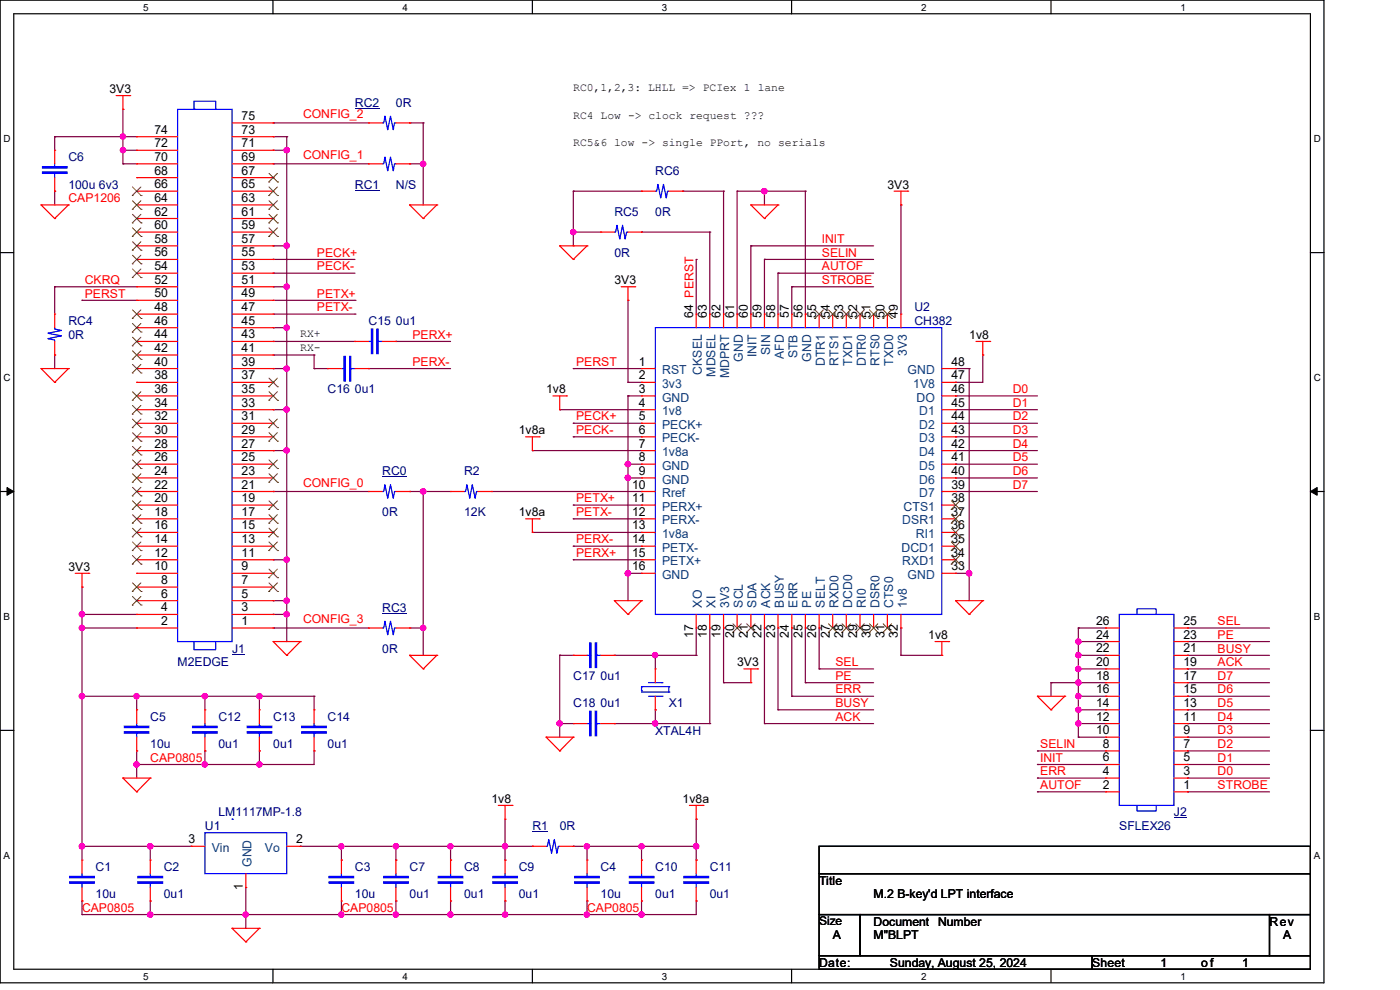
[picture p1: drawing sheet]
<svg xmlns="http://www.w3.org/2000/svg" width="297mm" height="210mm" viewBox="0 0 297 210" stroke-linecap="round" stroke-linejoin="round" font-family="sans-serif">
<path d="M0 0h280.9v208.5h-280.9zM2.9 2.9h275.1v202.7h-275.1z" fill="none" stroke="#000" stroke-width=".25"/>
<g fill="#fff">
<path d="M30.4 .3h1.1v2.4h-1.1z"/>
<path d="M30.4 205.9h1.1v2.3h-1.1z"/>
</g>
<path d="M57.9 0v2.9M57.9 205.6v2.9" fill="none" stroke="#000" stroke-width=".25"/>
<g fill="#fff">
<path d="M85.4 .3h1.1v2.4h-1.1z"/>
<path d="M85.4 205.9h1.1v2.3h-1.1z"/>
</g>
<path d="M112.9 0v2.9M112.9 205.6v2.9" fill="none" stroke="#000" stroke-width=".25"/>
<g fill="#fff">
<path d="M140.4 .3h1.2v2.4h-1.2z"/>
<path d="M140.4 205.9h1.2v2.3h-1.2z"/>
</g>
<path d="M167.9 0v2.9M167.9 205.6v2.9" fill="none" stroke="#000" stroke-width=".25"/>
<g fill="#fff">
<path d="M195.4 .3h1.2v2.4h-1.2z"/>
<path d="M195.4 205.9h1.2v2.3h-1.2z"/>
</g>
<path d="M223 0v2.9M223 205.6v2.9" fill="none" stroke="#000" stroke-width=".25"/>
<g fill="#fff">
<path d="M250.4 .3h1.2v2.4h-1.2z"/>
<path d="M250.4 205.9h1.2v2.3h-1.2z"/>
<path d="M.8 28.2h1.4v2.4h-1.4z"/>
<path d="M278.7 28.2h1.5v2.4h-1.5z"/>
<path d="M.8 78.9h1.4v2.3h-1.4z"/>
<path d="M278.7 78.9h1.5v2.3h-1.5z"/>
</g>
<path d="M0 53.6h2.9M278 53.6h2.9" fill="none" stroke="#000" stroke-width=".25"/>
<g fill="#fff">
<path d="M.8 129.6h1.3v2.3h-1.3z"/>
<path d="M278.7 129.6h1.4v2.3h-1.4z"/>
</g>
<path d="M0 104.3h2.9M278 104.3h2.9" fill="none" stroke="#000" stroke-width=".25"/>
<path d="M1.5 103.4l1.4 .9-1.4 .8zM278 104.3l1.4-.9v1.7z" fill="#000" stroke="#000" stroke-width=".21"/>
<g fill="#fff">
<path d="M.8 180.3h1.3v2.3h-1.3z"/>
<path d="M278.7 180.3h1.4v2.3h-1.4z"/>
</g>
<path d="M0 154.9h2.9M278 154.9h2.9M173.8 179.5h104.2v5.8h-104.2zM173.8 185.3h104.2v8.7h-104.2zM173.8 194h8.7v8.7h-8.7zM182.5 194h86.8v8.7h-86.8zM269.3 194h8.7v8.7h-8.7zM173.8 202.7h57.9v2.9h-57.9zM231.7 202.7h46.3v2.9h-46.3z" fill="none" stroke="#000" stroke-width=".25"/>
<g fill="none" stroke="#800040" stroke-width=".25">
<path d="M11.6 29h.1M11.6 29h17.4M11.6 29v2.9M26.1 29h.1M26.1 23.2h.1M26.1 34.8h.1M26.1 31.9h.1M26.1 34.8h2.9M26.1 23.2v11.6M26.1 31.9h2.9M58 26.1h.1M58 34.8h.1"/>
<path d="M58 29h.1M58 31.9h.1M58 26.1h20.2M58 34.8h20.2M58 29h2.8M58 31.9h2.8M60.8 29h.1M60.8 31.9h.1M60.8 29v107.1M86.9 26.1h.1M86.9 34.8h.1M86.9 26.1h2.9"/>
<path d="M86.9 34.8h2.9M89.8 26.1h.1M89.8 34.8h.1M89.8 26.1v17.4M11.6 40.6h.1M11.6 40.6v2.9M58 52.2h.1M58 55h.1M58 58h.1M58 52.2h2.8M58 55h17.3M58 58h17.3"/>
<path d="M60.8 52.2h.1M121.6 40.6h.1M121.6 49.2h.1M121.6 52.2h.1M121.6 40.6h14.5M121.6 49.2h5.8M121.6 40.6v11.6M136.1 49.2h.1M136.1 49.2h14.5M144.8 40.6h.1M144.8 40.6h8.7M147.7 55h.1"/>
<path d="M147.7 55v11.6M150.6 49.2h.1M150.6 49.2v17.4M153.5 40.6h.1M153.5 40.6v26M156.4 40.6h.1M156.4 40.6v26M156.4 40.6h14.5M159.3 52.2h.1M159.3 52.2h26M159.3 52.2v14.4M162.2 40.6h.1"/>
<path d="M162.2 55h.1M162.2 55h23.1M162.2 40.6v2.9M162.2 55v11.6M165.1 58h.1M165.1 58h20.2M165.1 58v8.6M170.9 40.6h.1M170.9 40.6v26M191.1 43.5h.1M191.1 43.5v23.1M11.6 60.8h.1"/>
<path d="M11.6 75.3h.1M11.6 60.8h17.4M11.6 60.8v5.8M11.6 75.3v2.9M17.4 63.7h.1M17.4 63.7h11.6M58 60.8h.1M58 69.5h.1M58 78.2h.1M58 72.4h.1M58 75.3h.1M58 63.7h17.3"/>
<path d="M58 60.8h2.8M58 69.5h2.8M58 78.2h2.8M58 66.6h17.3M58 72.4h17.3M58 75.3h8.6M60.8 60.8h.1M60.8 69.5h.1M60.8 78.2h.1M66.6 75.3h.1M66.6 78.2h.1M66.6 78.2h2.9"/>
<path d="M66.6 75.3v2.9M75.3 63.7h.1M75.3 66.6h.1M78.2 78.2h.1M78.2 78.2h17.4M84 72.4h.1M84 72.4h11.6M121.6 78.2h.1M121.6 78.2h14.5M133.2 63.7h.1M133.2 63.7v17.4M156.4 66.6h.1"/>
<path d="M168 60.8h.1M168 60.8h17.3M168 60.8v5.8M170.9 66.6h.1M202.7 78.2h.1M202.7 78.2h2.9M205.6 78.2h.1M205.6 78.2v49.2M208.5 75.3h.1M208.5 75.3v5.8h-5.8M58 86.9h.1M58 95.6h.1"/>
<path d="M58 86.9h2.8M58 95.6h2.8M60.8 86.9h.1M60.8 95.6h.1M112.9 95.6h.1M112.9 95.6h23.2M118.7 86.9h.1M118.7 86.9h17.4M121.6 89.8h.1M121.6 92.7h.1M121.6 89.8h14.5M121.6 92.7h14.5"/>
<path d="M133.2 81.1h.1M133.2 84h.1M133.2 98.5h.1M133.2 81.1h2.9M133.2 84v43.4M133.2 84h2.9M133.2 98.5h2.9M202.7 81.1h.1M202.7 84h.1M202.7 86.9h.1M202.7 89.8h.1M202.7 92.7h.1"/>
<path d="M202.7 95.6h.1M202.7 98.5h.1M202.7 86.9h17.4M202.7 95.6h17.4M202.7 84h17.4M202.7 98.5h17.4M202.7 89.8h17.4M202.7 92.7h17.4M58 104.3h.1M58 118.7h.1M58 104.3h20.2M58 118.7h2.8"/>
<path d="M60.8 118.7h.1M86.9 104.3h.1M86.9 104.3h8.7M89.8 104.3h.1M89.8 104.3v34.7M104.3 104.3h31.8M112.9 112.9h.1M112.9 112.9h23.2M121.6 107.1h.1M121.6 110.1h.1M121.6 118.7h.1M121.6 115.9h.1"/>
<path d="M121.6 118.7h14.5M121.6 107.1h14.5M121.6 110.1h14.5M121.6 115.9h14.5M133.2 101.4h.1M133.2 101.4h2.9M136.1 104.3h.1M202.7 101.4h.1M202.7 104.3h.1M202.7 104.3h17.4M202.7 101.4h17.4M17.4 130.3h.1"/>
<path d="M17.4 124.5h.1M17.4 133.2h.1M17.4 133.2h11.6M17.4 130.3h11.6M17.4 124.5v58M58 133.2h.1M58 127.4h.1M58 130.3h.1M58 133.2h20.2M58 130.3h2.8M58 127.4h2.8M60.8 127.4h.1"/>
<path d="M60.8 130.3h.1M86.9 133.2h.1M86.9 133.2h2.9M89.8 133.2h.1M118.7 139h.1M118.7 139h2.9M118.7 139v17.4M130.3 139h.1M130.3 139h17.4M133.2 121.6h.1M133.2 121.6h2.9M139 139h.1"/>
<path d="M139 139v2.9M147.7 139h.1M147.7 133.2v5.8M150.6 133.2v20.3M153.5 133.2h.1M153.5 133.2v11.6M162.2 133.2h.1M162.2 133.2v20.3M165.1 133.2h.1M165.1 133.2v17.4M168 133.2h.1M168 133.2v14.5"/>
<path d="M170.9 133.2h.1M170.9 133.2v11.6M173.8 133.2h.1M173.8 133.2v8.7M191.1 133.2h.1M191.1 139h.1M191.1 139h8.7M191.1 133.2v5.8M202.7 121.6h.1M202.7 121.6h2.9M205.6 121.6h.1M228.8 133.2h.1"/>
<path d="M228.8 136.1h.1M228.8 139h.1M228.8 133.2h5.8M228.8 136.1h5.8M228.8 139h5.8M228.8 133.2v23.2M251.9 133.2h.1M251.9 136.1h.1M251.9 139h.1M251.9 133.2h17.4M251.9 136.1h17.4M251.9 139h17.4"/>
<path d="M17.4 147.7h.1M17.4 147.7h49.2M29 159.3h.1M29 147.7h.1M29 147.7v2.9M29 159.3v5.8M43.5 147.7h.1M43.5 159.3h.1M43.5 147.7v2.9M43.5 159.3v2.9M55 159.3h.1M55 147.7h.1"/>
<path d="M55 147.7v2.9M55 159.3v2.9M66.6 159.3h.1M66.6 147.7h.1M66.6 159.3v2.9h-37.6M66.6 147.7v2.9M118.7 153.5h.1M118.7 153.5h2.9M130.3 153.5h.1M130.3 153.5h20.3M139 153.5h.1M139 150.6h.1"/>
<path d="M139 150.6v2.9M150.6 153.5h.1M153.5 144.8h.1M153.5 144.8h5.8M162.2 153.5h.1M162.2 153.5h23.1M165.1 150.6h.1M165.1 150.6h20.2M168 147.7h.1M168 147.7h17.3M170.9 144.8h.1M170.9 144.8h14.4"/>
<path d="M173.8 141.9h.1M173.8 141.9h11.5M220.1 159.3h.1M220.1 159.3h14.5M223 144.8h.1M223 144.8h11.6M223 144.8v2.9M228.8 141.9h.1M228.8 144.8h.1M228.8 147.7h.1M228.8 150.6h.1M228.8 153.5h.1"/>
<path d="M228.8 156.4h.1M228.8 141.9h5.8M228.8 147.7h5.8M228.8 150.6h5.8M228.8 153.5h5.8M228.8 156.4h5.8M251.9 141.9h.1M251.9 144.8h.1M251.9 147.7h.1M251.9 150.6h.1M251.9 153.5h.1M251.9 156.4h.1"/>
<path d="M251.9 159.3h.1M251.9 141.9h17.4M251.9 144.8h17.4M251.9 147.7h17.4M251.9 150.6h17.4M251.9 153.5h17.4M251.9 156.4h17.4M251.9 159.3h17.4M17.4 179.5h.1M17.4 179.5h23.2M29 162.2h.1M31.9 179.5h.1"/>
<path d="M31.9 179.5v3M40.6 179.5h.1M43.5 162.2h.1M55 162.2h.1M63.7 179.5h.1M63.7 179.5h49.2M72.4 179.5h.1M72.4 179.5v3M84 179.5h.1M84 179.5v3M95.6 179.5h.1M95.6 179.5v3"/>
<path d="M107.1 179.5h.1M107.1 173.8v8.7M112.9 179.5h.1M121.6 179.5h.1M121.6 179.5h26.1M124.5 179.5h.1M124.5 179.5v3M136.1 179.5h.1M136.1 179.5v3M147.7 173.8h.1M147.7 173.8v8.7M220.1 162.2h.1"/>
<path d="M220.1 165.1h.1M220.1 168h.1M220.1 162.2h14.5M220.1 165.1h14.5M220.1 168h14.5M251.9 162.2h.1M251.9 165.1h.1M251.9 168h.1M251.9 162.2h17.4M251.9 165.1h17.4M251.9 168h17.4M17.4 194h.1"/>
<path d="M17.4 191.1h.1M17.4 191.1v2.9M31.9 194h.1M31.9 191.1h.1M31.9 191.1v2.9M52.2 194h.1M52.2 188.3v8.6M72.4 194h.1M72.4 182.5h.1M72.4 191.1v2.9M84 194h.1M84 191.1h.1"/>
<path d="M84 182.5h.1M84 191.1v2.9M95.6 191.1h.1M95.6 194h.1M95.6 182.5h.1M95.6 191.1v2.9M107.1 194h.1M107.1 182.5h.1M107.1 191.1h.1M107.1 191.1v2.9M124.5 191.1h.1M124.5 191.1v2.9"/>
<path d="M136.1 191.1h.1M136.1 194h.1M136.1 182.5h.1M136.1 191.1v2.9M147.7 182.5h.1M147.7 191.1h.1M147.7 191.1v2.9h-130.3"/>
</g>
<g fill="#f0f" stroke="#f0f" stroke-width=".25">
<circle cx="228.8" cy="153.5" r=".55"/>
<circle cx="228.8" cy="136.1" r=".55"/>
<circle cx="228.8" cy="141.9" r=".55"/>
<circle cx="228.8" cy="139" r=".55"/>
<circle cx="228.8" cy="144.8" r=".55"/>
<circle cx="228.8" cy="150.6" r=".55"/>
<circle cx="228.8" cy="147.7" r=".55"/>
<circle cx="89.8" cy="34.8" r=".56"/>
<circle cx="26.1" cy="29" r=".55"/>
<circle cx="26.1" cy="31.9" r=".55"/>
<circle cx="17.4" cy="133.2" r=".56"/>
<circle cx="17.4" cy="130.3" r=".56"/>
<circle cx="60.8" cy="31.9" r=".56"/>
<circle cx="60.8" cy="127.4" r=".56"/>
<circle cx="60.8" cy="130.3" r=".56"/>
<circle cx="60.8" cy="60.8" r=".56"/>
<circle cx="60.8" cy="52.1" r=".56"/>
<circle cx="60.8" cy="69.5" r=".56"/>
<circle cx="60.8" cy="86.9" r=".56"/>
<circle cx="60.8" cy="78.2" r=".56"/>
<circle cx="60.8" cy="118.7" r=".56"/>
<circle cx="60.8" cy="95.5" r=".56"/>
<circle cx="84" cy="179.5" r=".55"/>
<circle cx="72.4" cy="179.5" r=".55"/>
<circle cx="124.5" cy="179.5" r=".55"/>
<circle cx="31.9" cy="179.5" r=".56"/>
<circle cx="52.1" cy="194" r=".55"/>
<circle cx="31.9" cy="194" r=".56"/>
<circle cx="72.4" cy="194" r=".55"/>
<circle cx="84" cy="194" r=".55"/>
<circle cx="17.4" cy="179.5" r=".56"/>
<circle cx="17.4" cy="147.7" r=".56"/>
<circle cx="107.1" cy="179.5" r=".55"/>
<circle cx="95.5" cy="194" r=".55"/>
<circle cx="124.5" cy="194" r=".55"/>
<circle cx="107.1" cy="194" r=".55"/>
<circle cx="95.5" cy="179.5" r=".55"/>
<circle cx="147.7" cy="179.5" r=".56"/>
<circle cx="136.1" cy="179.5" r=".55"/>
<circle cx="136.1" cy="194" r=".55"/>
<circle cx="43.4" cy="162.2" r=".55"/>
<circle cx="29" cy="162.2" r=".55"/>
<circle cx="55" cy="162.2" r=".55"/>
<circle cx="55" cy="147.7" r=".55"/>
<circle cx="43.4" cy="147.7" r=".55"/>
<circle cx="29" cy="147.7" r=".55"/>
<circle cx="133.2" cy="98.5" r=".56"/>
<circle cx="133.2" cy="121.6" r=".56"/>
<circle cx="133.2" cy="101.3" r=".56"/>
<circle cx="89.8" cy="133.2" r=".56"/>
<circle cx="89.8" cy="104.2" r=".56"/>
<circle cx="205.6" cy="121.6" r=".56"/>
<circle cx="121.6" cy="49.2" r=".55"/>
<circle cx="139" cy="139" r=".55"/>
<circle cx="139" cy="153.5" r=".55"/>
<circle cx="118.7" cy="153.5" r=".56"/>
<circle cx="162.2" cy="40.6" r=".56"/>
</g>
<g fill="none" stroke="#f00" stroke-width=".25">
<path d="M11.6 31.9h.1M11.6 31.9v2.9M11.6 37.7v2.9M24.6 20.3h2.9M26.1 23.2h.1M26.1 20.3v2.9M27.5 20.3h.1M29 37.7h.1M29 34.8h.1M29 31.9h.1M29 29h.1M29 34.8h8.7"/>
<path d="M29 37.7h8.7M29 31.9h8.7M29 29h8.7M49.2 34.8h8.8M49.2 26.1h8.8M49.2 37.7h8.8M49.2 31.9h8.8M49.2 29h8.8M58 37.7h.1M58 34.8h.1M58 31.9h.1M58 29h.1"/>
<path d="M58 26.1h.1M78.2 34.8h.1M78.2 26.1h.1M78.2 34.8h2.9M78.2 26.1h2.9M84 34.8h2.9M84 26.1h2.9M86.9 34.8h.1M86.9 26.1h.1M8.7 43.5h.1M8.7 43.5h5.8M8.7 43.5l2.9 2.9"/>
<path d="M11.6 46.4h.1M11.6 40.6h.1M14.5 43.5h.1M14.5 43.5l-2.9 2.9M29 58h.1M29 55h.1M29 52.2h.1M29 49.2h.1M29 46.4h.1M29 43.5h.1M29 40.6h.1M29 43.5h8.7"/>
<path d="M29 40.6h8.7M29 52.2h8.7M29 58h8.7M29 55h8.7M29 49.2h8.7M29 46.4h8.7M49.2 43.5h8.8M49.2 40.6h8.8M49.2 52.2h8.8M49.2 58h8.8M49.2 55h8.8M49.2 49.2h8.8"/>
<path d="M49.2 46.4h8.8M58 58h.1M58 55h.1M58 52.2h.1M58 49.2h.1M58 46.4h.1M58 43.5h.1M58 40.6h.1M86.9 43.5h.1M86.9 43.5h5.8M86.9 43.5l2.9 2.9M89.8 46.4h.1"/>
<path d="M92.7 43.5h.1M92.7 43.5l-2.9 2.9M118.7 52.2h.1M118.7 52.2h5.8M118.7 52.2l2.9 2.8M121.6 55h.1M124.5 52.2h.1M124.5 52.2l-2.9 2.8M127.4 49.2h.1M127.4 49.2h2.9M133.2 49.2h2.9M136.1 40.6h.1"/>
<path d="M136.1 49.2h.1M136.1 40.6h2.9M141.9 40.6h2.9M144.8 40.6h.1M159.3 43.5h.1M159.3 43.5h5.8M159.3 43.5l2.9 2.9M162.2 46.4h.1M165.1 43.5h.1M165.1 43.5l-2.9 2.9M189.7 40.6h2.9M191.1 43.5h.1"/>
<path d="M191.1 40.6v2.9M192.6 40.6h.1M8.7 78.2h.1M8.7 78.2h5.8M8.7 78.2l2.9 2.9M11.6 75.3h.1M11.6 66.6h.1M11.6 66.6v2.9M11.6 72.4v2.9M14.5 78.2h.1M14.5 78.2l-2.9 2.9M29 78.2h.1"/>
<path d="M29 75.3h.1M29 72.4h.1M29 69.5h.1M29 66.6h.1M29 63.7h.1M29 60.8h.1M29 78.2h8.7M29 60.8h8.7M29 72.4h8.7M29 75.3h8.7M29 69.5h8.7M29 66.6h8.7"/>
<path d="M29 63.7h8.7M49.2 78.2h8.8M49.2 60.8h8.8M49.2 72.4h8.8M49.2 75.3h8.8M49.2 69.5h8.8M49.2 66.6h8.8M49.2 63.7h8.8M58 78.2h.1M58 75.3h.1M58 72.4h.1M58 69.5h.1"/>
<path d="M58 66.6h.1M58 63.7h.1M58 60.8h.1M69.5 78.2h.1M69.5 78.2h2.9M75.3 72.4h.1M75.3 78.2h2.9M75.3 72.4h2.9M78.2 78.2h.1M81.1 72.4h2.9M84 72.4h.1M131.8 60.8h2.9"/>
<path d="M133.2 63.7h.1M133.2 60.8v2.9M134.7 60.8h.1M136.1 78.2h.1M136.1 78.2h2.9M147.7 66.6h.1M147.7 66.6v2.9M150.6 66.6h.1M150.6 66.6v2.9M153.5 66.6h.1M153.5 66.6v2.9M156.4 66.6h.1"/>
<path d="M156.4 66.6v2.9M159.3 66.6h.1M159.3 66.6v2.9M162.2 66.6h.1M162.2 66.6v2.9M165.1 66.6h.1M165.1 66.6v2.9M168 66.6h.1M168 66.6v2.9M170.9 66.6h.1M170.9 66.6v2.9M173.8 66.6h.1"/>
<path d="M173.8 66.6v2.9M176.7 66.6h.1M176.7 66.6v2.9M179.5 66.6h.1M179.5 66.6v2.9M182.5 66.6h.1M182.5 66.6v2.9M185.3 66.6h.1M185.3 66.6v2.9M188.3 66.6h.1M188.3 66.6v2.9M191.1 66.6h.1"/>
<path d="M191.1 66.6v2.9M199.8 78.2h2.9M202.7 78.2h.1M207.1 72.4h2.9M208.5 75.3h.1M208.5 72.4v2.9M210 72.4h.1M11.6 81.1h.1M29 98.5h.1M29 95.6h.1M29 92.7h.1M29 89.8h.1"/>
<path d="M29 86.9h.1M29 84h.1M29 81.1h.1M29 84h8.7M29 92.7h8.7M29 98.5h8.7M29 95.6h8.7M29 89.8h8.7M29 86.9h8.7M29 81.1h8.7M49.2 84h8.8M49.2 92.7h8.8"/>
<path d="M49.2 98.5h8.8M49.2 95.6h8.8M49.2 89.8h8.8M49.2 86.9h8.8M49.2 81.1h8.8M58 98.5h.1M58 95.6h.1M58 92.7h.1M58 89.8h.1M58 86.9h.1M58 84h.1M58 81.1h.1"/>
<path d="M111.5 92.7h2.9M112.9 95.6h.1M112.9 92.7v2.9M114.4 92.7h.1M117.3 84h2.9M118.7 86.9h.1M118.7 84v2.9M120.2 84h.1M136.1 81.1h.1M136.1 84h.1M136.1 86.9h.1M136.1 89.8h.1"/>
<path d="M136.1 92.7h.1M136.1 95.6h.1M136.1 98.5h.1M136.1 84h2.9M136.1 92.7h2.9M136.1 98.5h2.9M136.1 95.6h2.9M136.1 89.8h2.9M136.1 86.9h2.9M136.1 81.1h2.9M199.8 84h2.9M199.8 92.7h2.9"/>
<path d="M199.8 98.5h2.9M199.8 95.6h2.9M199.8 89.8h2.9M199.8 86.9h2.9M199.8 81.1h2.9M202.7 98.5h.1M202.7 95.6h.1M202.7 92.7h.1M202.7 89.8h.1M202.7 86.9h.1M202.7 84h.1M202.7 81.1h.1"/>
<path d="M29 118.7h.1M29 115.9h.1M29 112.9h.1M29 110.1h.1M29 107.1h.1M29 104.3h.1M29 101.4h.1M29 110.1h8.7M29 118.7h8.7M29 115.9h8.7M29 112.9h8.7M29 107.1h8.7"/>
<path d="M29 104.3h8.7M29 101.4h8.7M49.2 110.1h8.8M49.2 118.7h8.8M49.2 115.9h8.8M49.2 112.9h8.8M49.2 107.1h8.8M49.2 104.3h8.8M49.2 101.4h8.8M58 118.7h.1M58 115.9h.1M58 112.9h.1"/>
<path d="M58 110.1h.1M58 107.1h.1M58 104.3h.1M58 101.4h.1M78.2 104.3h.1M78.2 104.3h2.9M84 104.3h2.9M86.9 104.3h.1M95.6 104.3h.1M95.6 104.3h2.9M101.4 104.3h2.9M104.3 104.3h.1"/>
<path d="M111.5 110.1h2.9M112.9 112.9h.1M112.9 110.1v2.8M114.4 110.1h.1M136.1 101.4h.1M136.1 104.3h.1M136.1 107.1h.1M136.1 110.1h.1M136.1 112.9h.1M136.1 115.9h.1M136.1 118.7h.1M136.1 110.1h2.9"/>
<path d="M136.1 118.7h2.9M136.1 115.9h2.9M136.1 112.9h2.9M136.1 107.1h2.9M136.1 104.3h2.9M136.1 101.4h2.9M199.8 110.1h2.9M199.8 118.7h2.9M199.8 115.9h2.9M199.8 112.9h2.9M199.8 107.1h2.9M199.8 104.3h2.9"/>
<path d="M199.8 101.4h2.9M202.7 118.7h.1M202.7 115.9h.1M202.7 112.9h.1M202.7 110.1h.1M202.7 107.1h.1M202.7 104.3h.1M202.7 101.4h.1M16 121.6h2.8M17.4 124.5h.1M17.4 121.6v2.9M18.8 121.6h.1"/>
<path d="M29 133.2h.1M29 130.3h.1M29 127.4h.1M29 124.5h.1M29 121.6h.1M29 121.6h8.7M29 127.4h8.7M29 133.2h8.7M29 130.3h8.7M29 124.5h8.7M49.2 121.6h8.8M49.2 127.4h8.8"/>
<path d="M49.2 133.2h8.8M49.2 130.3h8.8M49.2 124.5h8.8M58 136.1h.1M58 133.2h.1M58 130.3h.1M58 127.4h.1M58 124.5h.1M58 121.6h.1M58 136.1h5.7M58 136.1l2.8 2.9M60.8 139h.1"/>
<path d="M63.7 136.1h.1M63.7 136.1l-2.9 2.9M78.2 133.2h.1M78.2 133.2h2.9M84 133.2h2.9M86.9 139h.1M86.9 133.2h.1M86.9 139h5.8M86.9 139l2.9 2.9M92.7 139h.1M92.7 139l-2.9 2.9M121.6 139h.1"/>
<path d="M121.6 139h2.9M127.4 139h2.9M130.3 127.4h.1M130.3 139h.1M130.3 127.4h5.8M130.3 127.4l2.9 2.9M133.2 130.3h.1M136.1 127.4h.1M136.1 121.6h.1M136.1 121.6h2.9M136.1 127.4l-2.9 2.9M147.7 133.2h.1"/>
<path d="M147.7 130.3v2.9M150.6 133.2h.1M150.6 130.3v2.9M153.5 133.2h.1M153.5 130.3v2.9M156.4 133.2h.1M156.4 130.3v2.9M159.3 133.2h.1M159.3 130.3v2.9M162.2 133.2h.1M162.2 130.3v2.9M165.1 133.2h.1"/>
<path d="M165.1 130.3v2.9M168 133.2h.1M168 130.3v2.9M170.9 133.2h.1M170.9 130.3v2.9M173.8 133.2h.1M173.8 130.3v2.9M176.7 133.2h.1M176.7 130.3v2.9M179.5 133.2h.1M179.5 130.3v2.9M182.5 133.2h.1"/>
<path d="M182.5 130.3v2.9M185.3 133.2h.1M185.3 130.3v2.9M188.3 133.2h.1M188.3 130.3v2.9M191.1 133.2h.1M191.1 130.3v2.9M198.4 136.1h2.9M199.8 139h.1M199.8 121.6h2.9M199.8 136.1v2.9M201.3 136.1h.1"/>
<path d="M202.7 127.4h.1M202.7 121.6h.1M202.7 127.4h5.8M202.7 127.4l2.9 2.9M205.6 130.3h.1M208.5 127.4h.1M208.5 127.4l-2.9 2.9M234.6 139h.1M234.6 136.1h.1M234.6 133.2h.1M234.6 139h2.8M234.6 136.1h2.8"/>
<path d="M234.6 133.2h2.8M249 139h2.9M249 136.1h2.9M249 133.2h2.9M251.9 139h.1M251.9 136.1h.1M251.9 133.2h.1M29 150.6h.1M29 159.3h.1M29 150.6v2.9M29 156.4v2.9M43.5 150.6h.1"/>
<path d="M43.5 159.3h.1M43.5 150.6v2.9M43.5 156.4v2.9M55 150.6h.1M55 159.3h.1M55 150.6v2.9M55 156.4v2.9M66.6 150.6h.1M66.6 159.3h.1M66.6 150.6v2.9M66.6 156.4v2.9M89.8 141.9h.1"/>
<path d="M115.9 156.4h.1M115.9 156.4h5.7M115.9 156.4l2.8 2.9M118.7 159.3h.1M121.6 156.4h.1M121.6 153.5h.1M121.6 156.4l-2.9 2.9M121.6 153.5h2.9M127.4 153.5h2.9M130.3 153.5h.1M139 150.6h.1M139 141.9h.1"/>
<path d="M139 141.9v2.9M139 147.7v2.9M157.8 141.9h2.9M159.3 144.8h.1M159.3 141.9v2.9M160.7 141.9h.1M220.1 147.7h.1M220.1 147.7h5.8M220.1 147.7l2.9 2.9M223 150.6h.1M225.9 147.7h.1M225.9 147.7l-2.9 2.9"/>
<path d="M234.6 159.3h.1M234.6 156.4h.1M234.6 153.5h.1M234.6 150.6h.1M234.6 147.7h.1M234.6 144.8h.1M234.6 141.9h.1M234.6 147.7h2.8M234.6 141.9h2.8M234.6 156.4h2.8M234.6 159.3h2.8M234.6 153.5h2.8"/>
<path d="M234.6 150.6h2.8M234.6 144.8h2.8M249 147.7h2.9M249 141.9h2.9M249 156.4h2.9M249 159.3h2.9M249 153.5h2.9M249 150.6h2.9M249 144.8h2.9M251.9 159.3h.1M251.9 156.4h.1M251.9 153.5h.1"/>
<path d="M251.9 150.6h.1M251.9 147.7h.1M251.9 144.8h.1M251.9 141.9h.1M26.1 165.1h.1M26.1 165.1h5.8M26.1 165.1l2.9 2.9M29 168h.1M31.9 165.1h.1M31.9 165.1l-2.9 2.9M40.6 179.5h.1M40.6 179.5h2.9"/>
<path d="M60.8 179.5h2.9M63.7 179.5h.1M105.7 170.9h2.9M107.1 173.8h.1M107.1 170.9v2.9M108.6 170.9h.1M112.9 179.5h.1M112.9 179.5h3M118.7 179.5h2.9M121.6 179.5h.1M146.3 170.9h2.8M147.7 173.8h.1"/>
<path d="M147.7 170.9v2.9M149.1 170.9h.1M234.6 168h.1M234.6 165.1h.1M234.6 162.2h.1M234.6 165.1h2.8M234.6 168h2.8M234.6 162.2h2.8M249 165.1h2.9M249 168h2.9M249 162.2h2.9M251.9 168h.1"/>
<path d="M251.9 165.1h.1M251.9 162.2h.1M17.4 182.5h.1M17.4 191.1h.1M17.4 182.5v2.8M17.4 188.3v2.8M31.9 182.5h.1M31.9 191.1h.1M31.9 182.5v2.8M31.9 188.3v2.8M49.2 196.9h.1M49.2 196.9h5.8"/>
<path d="M49.2 196.9l3 2.9M52.2 199.8h.1M52.2 188.3h.1M52.2 185.3v3M55 196.9h.1M55 196.9l-2.8 2.9M72.4 182.5h.1M72.4 191.1h.1M72.4 182.5v2.8M72.4 188.3v2.8M84 182.5h.1M84 191.1h.1"/>
<path d="M84 182.5v2.8M84 188.3v2.8M95.6 182.5h.1M95.6 191.1h.1M95.6 182.5v2.8M95.6 188.3v2.8M107.1 182.5h.1M107.1 191.1h.1M107.1 182.5v2.8M107.1 188.3v2.8M124.5 182.5h.1M124.5 191.1h.1"/>
<path d="M124.5 182.5v2.8M124.5 188.3v2.8M136.1 182.5h.1M136.1 191.1h.1M136.1 182.5v2.8M136.1 188.3v2.8M147.7 182.5h.1M147.7 191.1h.1M147.7 182.5v2.8M147.7 188.3v2.8"/>
</g>
<g fill="none" stroke="#00f" stroke-width=".25">
<path d="M11.6 35.3h.1M11.6 36.8h.1M11.6 34.8v.5M11.6 36.8v.9M37.7 23.2h11.5v112.9h-11.5zM41.4 23.2h-.3v-1.7h4.7v1.7M81.1 34.8h.3l.3-1.5 .6 2.9 .5-2.9 .6 2.9 .3-1.4h.3M81.1 26.1h.3l.3-1.5 .6 2.9 .5-2.9 .6 2.9 .3-1.4h.3M130.3 49.2h.3l.3-1.4 .6 2.9 .6-2.9 .5 2.9 .3-1.5h.3M139 40.6h.3l.3-1.5 .6 2.9 .6-2.9 .6 2.9 .2-1.4h.3M11.6 69.5v.3l1.4 .3-2.8 .6 2.8 .5-2.8 .6 1.4 .3v.3M72.4 78.2h.6"/>
<path d="M73 78.2h.1M74.4 78.2h.1M74.4 78.2h.9M78.2 72.4h.6M78.8 72.4h.1M80.2 72.4h.1M80.2 72.4h.9M139 69.5h60.8v60.8h-60.8zM81.1 104.3h.3l.3-1.5 .6 2.9 .5-2.9 .6 2.9 .3-1.4h.3M98.5 104.3h.3l.3-1.5 .6 2.9 .5-2.9 .6 2.9 .3-1.4h.3M41.1 136.1v1.7h4.7v-1.7h-.3M81.1 133.2h.3l.3-1.4 .6 2.9 .5-2.9 .6 2.9 .3-1.5h.3"/>
<path d="M124.5 139h.6M125.1 139h.1M126.6 139h.1M126.6 139h.8M237.4 130.3h11.6v40.6h-11.6zM241.2 130.3v-1.1h4.1v1.1M29 154.1h.1M29 155.5h.1M29 153.5v.6M29 155.5v.9M43.5 154.1h.1M43.5 155.5h.1"/>
<path d="M43.5 153.5v.6M43.5 155.5v.9M55 154.1h.1M55 155.5h.1M55 153.5v.6M55 155.5v.9M66.6 154.1h.1M66.6 155.5h.1M66.6 153.5v.6M66.6 155.5v.9M124.5 153.5h.6M125.1 153.5h.1"/>
<path d="M126.6 153.5h.1M126.6 153.5h.8M136.1 145.7h.1M136.1 146.6h.1M136.1 146.8h5.8M136.1 145.7h5.8M136.1 145.7v.9M137.6 147.7h2.9M137.6 144.8h2.9M140.5 147.7h.1M140.5 144.8h.1M141.9 146.8h.1"/>
<path d="M141.9 145.7h.1M141.9 145.7v1.1M43.5 176.7h17.3v8.6h-17.3zM49.2 173.8h.1M115.9 179.5h.2l.3-1.4 .6 2.9 .6-2.9 .6 2.9 .2-1.5h.3M241.2 170.9v1.1h4.1v-1.1M17.4 185.9h.1M17.4 187.4h.1M17.4 185.3v.6M17.4 187.4v.9M31.9 185.9h.1M31.9 187.4h.1"/>
<path d="M31.9 185.3v.6M31.9 187.4v.9M72.4 185.9h.1M72.4 187.4h.1M72.4 185.3v.6M72.4 187.4v.9M84 185.9h.1M84 187.4h.1M84 185.3v.6M84 187.4v.9M95.6 185.9h.1M95.6 187.4h.1"/>
<path d="M95.6 185.3v.6M95.6 187.4v.9M107.1 185.9h.1M107.1 187.4h.1M107.1 185.3v.6M107.1 187.4v.9M124.5 185.9h.1M124.5 187.4h.1M124.5 185.3v.6M124.5 187.4v.9M136.1 185.9h.1M136.1 187.4h.1"/>
<path d="M136.1 185.3v.6M136.1 187.4v.9M147.7 185.9h.1M147.7 187.4h.1M147.7 185.3v.6M147.7 187.4v.9"/>
</g>
<g fill="#00f" stroke="#00f" stroke-width=".25">
<path d="M121.9 185.9h5.2v.3h-5.2z" fill-rule="evenodd"/>
<path d="M121.9 187.1h5.2v.3h-5.2z" fill-rule="evenodd"/>
<path d="M145.1 185.9h5.2v.3h-5.2z" fill-rule="evenodd"/>
<path d="M145.1 187.1h5.2v.3h-5.2z" fill-rule="evenodd"/>
<path d="M26.4 154.1h5.2v.2h-5.2z" fill-rule="evenodd"/>
<path d="M26.4 155.2h5.2v.3h-5.2z" fill-rule="evenodd"/>
<path d="M104.6 185.9h5.2v.3h-5.2z" fill-rule="evenodd"/>
<path d="M104.6 187.1h5.2v.3h-5.2z" fill-rule="evenodd"/>
<path d="M81.4 185.9h5.2v.3h-5.2z" fill-rule="evenodd"/>
<path d="M81.4 187.1h5.2v.3h-5.2z" fill-rule="evenodd"/>
<path d="M40.9 154.1h5.2v.2h-5.2z" fill-rule="evenodd"/>
<path d="M40.9 155.2h5.2v.3h-5.2z" fill-rule="evenodd"/>
<path d="M78.8 69.8h.3v5.2h-.3z" fill-rule="evenodd"/>
<path d="M79.9 69.8h.3v5.2h-.3z" fill-rule="evenodd"/>
<path d="M125.1 136.4h.3v5.2h-.3z" fill-rule="evenodd"/>
<path d="M126.3 136.4h.3v5.2h-.3z" fill-rule="evenodd"/>
<path d="M69.8 185.9h5.2v.3h-5.2z" fill-rule="evenodd"/>
<path d="M69.8 187.1h5.2v.3h-5.2z" fill-rule="evenodd"/>
<path d="M73 75.6h.3v5.2h-.3z" fill-rule="evenodd"/>
<path d="M74.2 75.6h.2v5.2h-.2z" fill-rule="evenodd"/>
<path d="M52.5 154.1h5.2v.2h-5.2z" fill-rule="evenodd"/>
<path d="M52.5 155.2h5.2v.3h-5.2z" fill-rule="evenodd"/>
<path d="M93 185.9h5.2v.3h-5.2z" fill-rule="evenodd"/>
<path d="M93 187.1h5.2v.3h-5.2z" fill-rule="evenodd"/>
<path d="M14.8 185.9h5.2v.3h-5.2z" fill-rule="evenodd"/>
<path d="M14.8 187.1h5.2v.3h-5.2z" fill-rule="evenodd"/>
<path d="M64 154.1h5.2v.2h-5.2z" fill-rule="evenodd"/>
<path d="M64 155.2h5.2v.3h-5.2z" fill-rule="evenodd"/>
<path d="M29.3 185.9h5.2v.3h-5.2z" fill-rule="evenodd"/>
<path d="M29.3 187.1h5.2v.3h-5.2z" fill-rule="evenodd"/>
<path d="M125.1 150.9h.3v5.2h-.3z" fill-rule="evenodd"/>
<path d="M126.3 150.9h.3v5.2h-.3z" fill-rule="evenodd"/>
<path d="M9 35.3h5.2v.3h-5.2z" fill-rule="evenodd"/>
<path d="M9 36.5h5.2v.3h-5.2z" fill-rule="evenodd"/>
<path d="M133.5 185.9h5.2v.3h-5.2z" fill-rule="evenodd"/>
<path d="M133.5 187.1h5.2v.3h-5.2z" fill-rule="evenodd"/>
</g>
<path d="M75.3 22.9h5.2M75.3 40.3h5.2M81.1 101.1h5.2M49.2 138.8h2.8M81.1 130.1h5.2M112.9 176.4h3.3M249 173.5h2.8" fill="none" stroke="#000080" stroke-width=".21"/>
<g fill="none" stroke="#804000" stroke-width=".21">
<path d="M28.1 39.7l1.8 1.8M29.9 39.7l-1.8 1.8M57 38.6h.1M57.1 39.7l1.8 1.8M57.1 36.8l1.8 1.8M58.8 39.7l-1.8 1.8M58.8 36.8l-1.8 1.8M58.9 38.6h.1M28.1 58.9h.1M28.1 56h.1M28.1 53.1h.1M28.1 50.2h.1"/>
<path d="M28.1 47.3h.1M28.1 44.4h.1M28.1 41.5h.1M28.1 57.1l1.8 1.8M28.1 54.1l1.8 1.9M28.1 51.3l1.8 1.8M28.1 48.3l1.8 1.9M28.1 45.5l1.8 1.8M28.1 42.6l1.8 1.8M29.9 57.1l-1.8 1.8M29.9 54.1l-1.8 1.9M29.9 51.3l-1.8 1.8"/>
<path d="M29.9 48.3l-1.8 1.9M29.9 45.5l-1.8 1.8M29.9 42.6l-1.8 1.8M29.9 58.9h.1M29.9 56h.1M29.9 53.1h.1M29.9 50.2h.1M29.9 47.3h.1M29.9 44.4h.1M29.9 41.5h.1M57 50.2h.1M57 47.3h.1"/>
<path d="M57 44.4h.1M57 41.5h.1M57.1 48.3l1.8 1.9M57.1 45.5l1.8 1.8M57.1 42.6l1.8 1.8M58.8 48.3l-1.8 1.9M58.8 45.5l-1.8 1.8M58.8 42.6l-1.8 1.8M58.9 50.2h.1M58.9 47.3h.1M58.9 44.4h.1M58.9 41.5h.1"/>
<path d="M28.1 79.1h.1M28.1 76.2h.1M28.1 73.4h.1M28.1 70.4h.1M28.1 67.6h.1M28.1 77.3l1.8 1.8M28.1 74.4l1.8 1.8M28.1 71.5l1.8 1.9M28.1 68.6l1.8 1.8M28.1 65.7l1.8 1.9M29.9 77.3l-1.8 1.8M29.9 74.4l-1.8 1.8"/>
<path d="M29.9 71.5l-1.8 1.9M29.9 68.6l-1.8 1.8M29.9 65.7l-1.8 1.9M29.9 79.1h.1M29.9 76.2h.1M29.9 73.4h.1M29.9 70.4h.1M29.9 67.6h.1M172.8 67.6h.1M172.9 65.7l1.8 1.9M174.7 65.7l-1.9 1.9M174.7 67.6h.1"/>
<path d="M175.7 67.6h.1M175.8 65.7l1.8 1.9M177.5 65.7l-1.8 1.9M177.6 67.6h.1M178.6 67.6h.1M178.6 65.7l1.9 1.9M180.4 65.7l-1.8 1.9M180.5 67.6h.1M181.5 67.6h.1M181.6 65.7l1.8 1.9M183.3 65.7l-1.8 1.9M183.4 67.6h.1"/>
<path d="M184.4 67.6h.1M184.4 65.7l1.9 1.9M186.2 65.7l-1.8 1.9M186.3 67.6h.1M187.3 67.6h.1M187.4 65.7l1.8 1.9M189.1 65.7l-1.8 1.9M189.2 67.6h.1M28.1 99.4h.1M28.1 96.5h.1M28.1 93.6h.1M28.1 90.7h.1"/>
<path d="M28.1 87.8h.1M28.1 84.9h.1M28.1 97.6l1.8 1.8M28.1 94.7l1.8 1.8M28.1 91.8l1.8 1.8M28.1 88.9l1.8 1.8M28.1 86l1.8 1.8M28.1 83.1l1.8 1.8M29.9 97.6l-1.8 1.8M29.9 94.7l-1.8 1.8M29.9 91.8l-1.8 1.8M29.9 88.9l-1.8 1.8"/>
<path d="M29.9 86l-1.8 1.8M29.9 83.1l-1.8 1.8M29.9 99.4h.1M29.9 96.5h.1M29.9 93.6h.1M29.9 90.7h.1M29.9 87.8h.1M29.9 84.9h.1M57 99.4h.1M57 93.6h.1M57 90.7h.1M57 84.9h.1"/>
<path d="M57 82h.1M57.1 97.6l1.8 1.8M57.1 91.8l1.8 1.8M57.1 88.9l1.8 1.8M57.1 83.1l1.8 1.8M57.1 80.2l1.8 1.8M58.8 97.6l-1.8 1.8M58.8 91.8l-1.8 1.8M58.8 88.9l-1.8 1.8M58.8 83.1l-1.8 1.8M58.8 80.2l-1.8 1.8M58.9 99.4h.1"/>
<path d="M58.9 93.6h.1M58.9 90.7h.1M58.9 84.9h.1M58.9 82h.1M28.1 119.7h.1M28.1 116.8h.1M28.1 113.9h.1M28.1 111h.1M28.1 108.1h.1M28.1 105.2h.1M28.1 102.3h.1M28.1 117.9l1.8 1.8"/>
<path d="M28.1 115l1.8 1.8M28.1 112.1l1.8 1.8M28.1 109.2l1.8 1.8M28.1 106.3l1.8 1.8M28.1 103.4l1.8 1.8M28.1 100.5l1.8 1.8M29.9 117.9l-1.8 1.8M29.9 112.1l-1.8 1.8M29.9 109.2l-1.8 1.8M29.9 115l-1.8 1.8M29.9 106.3l-1.8 1.8M29.9 103.4l-1.8 1.8"/>
<path d="M29.9 100.5l-1.8 1.8M29.9 119.7h.1M29.9 116.8h.1M29.9 113.9h.1M29.9 111h.1M29.9 108.1h.1M29.9 105.2h.1M29.9 102.3h.1M57 116.8h.1M57 113.9h.1M57 111h.1M57 108.1h.1"/>
<path d="M57 102.3h.1M57.1 115l1.8 1.8M57.1 112.1l1.8 1.8M57.1 109.2l1.8 1.8M57.1 106.3l1.8 1.8M57.1 100.5l1.8 1.8M58.8 115l-1.8 1.8M58.8 112.1l-1.8 1.8M58.8 109.2l-1.8 1.8M58.8 106.3l-1.8 1.8M58.8 100.5l-1.8 1.8M58.9 116.8h.1"/>
<path d="M58.9 113.9h.1M58.9 111h.1M58.9 108.1h.1M58.9 102.3h.1M201.8 119.7h.1M201.8 116.8h.1M201.8 113.9h.1M201.8 111h.1M201.8 108.1h.1M201.8 117.9l1.9 1.8M201.8 115l1.9 1.8M201.8 112.1l1.9 1.8"/>
<path d="M201.8 109.2l1.9 1.8M201.8 106.3l1.9 1.8M203.6 112.1l-1.8 1.8M203.6 117.9l-1.8 1.8M203.6 115l-1.8 1.8M203.6 109.2l-1.8 1.8M203.6 106.3l-1.8 1.8M203.7 119.7h.1M203.7 116.8h.1M203.7 113.9h.1M203.7 111h.1M203.7 108.1h.1"/>
<path d="M28.1 128.4h.1M28.1 125.5h.1M28.1 126.5l1.8 1.9M28.1 123.7l1.8 1.8M29.9 126.5l-1.8 1.9M29.9 123.7l-1.8 1.8M29.9 128.4h.1M29.9 125.5h.1M57 125.5h.1M57 122.6h.1M57.1 123.7l1.8 1.8M57.1 120.7l1.8 1.9"/>
<path d="M58.8 123.7l-1.8 1.8M58.8 120.7l-1.8 1.9M58.9 125.5h.1M58.9 122.6h.1M155.4 134.2h.1M155.5 132.3l1.8 1.9M157.3 132.3l-1.9 1.9M157.3 134.2h.1M158.4 134.2h.1M158.4 132.3l1.8 1.9M160.2 132.3l-1.8 1.9M160.2 134.2h.1"/>
<path d="M175.7 134.2h.1M175.8 132.3l1.8 1.9M177.5 132.3l-1.8 1.9M177.6 134.2h.1M178.6 134.2h.1M178.6 132.3l1.9 1.9M180.4 132.3l-1.8 1.9M180.5 134.2h.1M181.5 134.2h.1M181.6 132.3l1.8 1.9M183.3 132.3l-1.8 1.9M183.4 134.2h.1"/>
<path d="M184.4 134.2h.1M184.4 132.3l1.9 1.9M186.2 132.3l-1.8 1.9M186.3 134.2h.1M187.3 134.2h.1M187.4 132.3l1.8 1.9M189.1 132.3l-1.8 1.9M189.2 134.2h.1"/>
</g>
<g font-size="2.6">
<text x="23.2" y="19.7">3V3</text>
<text x="32.8" y="28.4">74</text>
<text x="51.3" y="28.4">73</text>
<text x="51.3" y="25.4">75</text>
<text x="32.8" y="34.1">70</text>
<text x="32.8" y="31.2">72</text>
<text x="51.3" y="34.1">69</text>
<text x="51.3" y="31.2">71</text>
<text x="32.8" y="39.9">66</text>
<text x="32.8" y="37">68</text>
<text x="51.3" y="39.9">65</text>
<text x="51.3" y="37">67</text>
<text x="188.3" y="40">3V3</text>
<text x="32.8" y="45.7">62</text>
<text x="32.8" y="42.8">64</text>
<text x="51.3" y="45.7">61</text>
<text x="51.3" y="42.8">63</text>
<text x="32.8" y="51.5">58</text>
<text x="32.8" y="48.6">60</text>
<text x="51.3" y="51.5">57</text>
<text x="51.3" y="48.6">59</text>
<text x="32.8" y="57.3">54</text>
<text x="32.8" y="54.4">56</text>
<text x="51.3" y="57.3">53</text>
<text x="51.3" y="54.4">55</text>
<text x="32.8" y="66">48</text>
<text x="32.8" y="63.1">50</text>
<text x="32.8" y="60.2">52</text>
<text x="51.3" y="66">47</text>
<text x="51.3" y="63.1">49</text>
<text x="51.3" y="60.2">51</text>
<text x="130.3" y="60.3">3V3</text>
<text x="32.8" y="71.8">44</text>
<text x="32.8" y="68.9">46</text>
<text x="51.3" y="71.8">43</text>
<text x="51.3" y="68.9">45</text>
<text x="147.1" y="67.5" transform="rotate(-90 147.1 67.5)">64 PERST</text>
<text x="149.9" y="67.5" transform="rotate(-90 149.9 67.5)">63</text>
<text x="152.9" y="67.5" transform="rotate(-90 152.9 67.5)">62</text>
<text x="155.7" y="67.5" transform="rotate(-90 155.7 67.5)">61</text>
<text x="158.7" y="67.5" transform="rotate(-90 158.7 67.5)">60</text>
<text x="161.5" y="67.5" transform="rotate(-90 161.5 67.5)">59</text>
<text x="164.4" y="67.5" transform="rotate(-90 164.4 67.5)">58</text>
<text x="167.3" y="67.5" transform="rotate(-90 167.3 67.5)">57</text>
<text x="170.2" y="67.5" transform="rotate(-90 170.2 67.5)">56</text>
<text x="173.1" y="67.5" transform="rotate(-90 173.1 67.5)">55</text>
<text x="176" y="67.5" transform="rotate(-90 176 67.5)">54</text>
<text x="178.9" y="67.5" transform="rotate(-90 178.9 67.5)">53</text>
<text x="181.8" y="67.5" transform="rotate(-90 181.8 67.5)">52</text>
<text x="184.7" y="67.5" transform="rotate(-90 184.7 67.5)">51</text>
<text x="187.6" y="67.5" transform="rotate(-90 187.6 67.5)">50</text>
<text x="190.5" y="67.5" transform="rotate(-90 190.5 67.5)">49</text>
<text x="205.6" y="71.8">1v8</text>
<text x="32.8" y="77.6">40</text>
<text x="32.8" y="74.7">42</text>
<text x="51.3" y="77.6">39</text>
<text x="51.3" y="74.7">41</text>
<text x="135.6" y="77.6">1</text>
<text x="201.8" y="77.6">48</text>
<text x="32.8" y="83.4">36</text>
<text x="32.8" y="80.5">38</text>
<text x="51.3" y="83.4">35</text>
<text x="51.3" y="80.5">37</text>
<text x="115.9" y="83.4">1v8</text>
<text x="135.6" y="80.5">2</text>
<text x="135.6" y="83.4">3</text>
<text x="201.8" y="83.4">46</text>
<text x="201.8" y="80.5">47</text>
<text x="32.8" y="89.2">32</text>
<text x="32.8" y="86.3">34</text>
<text x="51.3" y="89.2">31</text>
<text x="51.3" y="86.3">33</text>
<text x="135.6" y="86.3">4</text>
<text x="135.6" y="89.2">5</text>
<text x="201.8" y="89.2">44</text>
<text x="201.8" y="86.3">45</text>
<text x="32.8" y="95">28</text>
<text x="32.8" y="92">30</text>
<text x="51.3" y="95">27</text>
<text x="51.3" y="92">29</text>
<text x="110.1" y="92.1">1v8a</text>
<text x="135.6" y="92">6</text>
<text x="135.6" y="95">7</text>
<text x="201.8" y="95">42</text>
<text x="201.8" y="92">43</text>
<text x="32.8" y="100.8">24</text>
<text x="32.8" y="97.8">26</text>
<text x="51.3" y="100.8">23</text>
<text x="51.3" y="97.8">25</text>
<text x="135.6" y="97.8">8</text>
<text x="135.6" y="100.8">9</text>
<text x="201.8" y="100.8">40</text>
<text x="201.8" y="97.8">41</text>
<text x="32.8" y="106.5">20</text>
<text x="32.8" y="103.6">22</text>
<text x="51.3" y="106.5">19</text>
<text x="51.3" y="103.6">21</text>
<text x="134.1" y="103.6">10</text>
<text x="134.1" y="106.5">11</text>
<text x="201.8" y="106.5">38</text>
<text x="201.8" y="103.6">39</text>
<text x="32.8" y="112.3">16</text>
<text x="32.8" y="109.4">18</text>
<text x="51.3" y="112.3">15</text>
<text x="51.3" y="109.4">17</text>
<text x="110.1" y="109.5">1v8a</text>
<text x="134.1" y="109.4">12</text>
<text x="134.1" y="112.3">13</text>
<text x="201.8" y="112.3">36</text>
<text x="201.8" y="109.4">37</text>
<text x="32.8" y="118.1">12</text>
<text x="32.8" y="115.2">14</text>
<text x="51.3" y="118.1">11</text>
<text x="51.3" y="115.2">13</text>
<text x="134.1" y="115.2">14</text>
<text x="134.1" y="118.1">15</text>
<text x="201.8" y="118.1">34</text>
<text x="201.8" y="115.2">35</text>
<text x="14.5" y="121.1">3V3</text>
<text x="32.8" y="121">10</text>
<text x="34.2" y="123.9">8</text>
<text x="51.3" y="123.9">7</text>
<text x="51.3" y="121">9</text>
<text x="134.1" y="121">16</text>
<text x="201.8" y="121">33</text>
<text x="34.2" y="129.7">4</text>
<text x="34.2" y="126.8">6</text>
<text x="51.3" y="129.7">3</text>
<text x="51.3" y="126.8">5</text>
<text x="34.2" y="132.6">2</text>
<text x="51.3" y="132.6">1</text>
<text x="147.1" y="135.3" transform="rotate(-90 147.1 135.3)">17</text>
<text x="149.9" y="135.3" transform="rotate(-90 149.9 135.3)">18</text>
<text x="152.9" y="135.3" transform="rotate(-90 152.9 135.3)">19</text>
<text x="155.7" y="135.3" transform="rotate(-90 155.7 135.3)">20</text>
<text x="158.7" y="135.3" transform="rotate(-90 158.7 135.3)">21</text>
<text x="161.5" y="135.3" transform="rotate(-90 161.5 135.3)">22</text>
<text x="164.4" y="135.3" transform="rotate(-90 164.4 135.3)">23</text>
<text x="167.3" y="135.3" transform="rotate(-90 167.3 135.3)">24</text>
<text x="170.2" y="135.3" transform="rotate(-90 170.2 135.3)">25</text>
<text x="173.1" y="135.3" transform="rotate(-90 173.1 135.3)">26</text>
<text x="176" y="135.3" transform="rotate(-90 176 135.3)">27</text>
<text x="178.9" y="135.3" transform="rotate(-90 178.9 135.3)">28</text>
<text x="181.8" y="135.3" transform="rotate(-90 181.8 135.3)">29</text>
<text x="184.7" y="135.3" transform="rotate(-90 184.7 135.3)">30</text>
<text x="187.6" y="135.3" transform="rotate(-90 187.6 135.3)">31</text>
<text x="190.5" y="135.3" transform="rotate(-90 190.5 135.3)">32</text>
<text x="196.9" y="135.6">1v8</text>
<text x="232.5" y="135.5">24</text>
<text x="232.5" y="132.6">26</text>
<text x="251.1" y="135.5">23</text>
<text x="251.1" y="132.6">25</text>
<text x="156.4" y="141.4">3V3</text>
<text x="232.5" y="141.3">20</text>
<text x="232.5" y="138.4">22</text>
<text x="251.1" y="141.3">19</text>
<text x="251.1" y="138.4">21</text>
<text x="232.5" y="149.9">14</text>
<text x="232.5" y="147.1">16</text>
<text x="232.5" y="144.2">18</text>
<text x="251.1" y="149.9">13</text>
<text x="251.1" y="147.1">15</text>
<text x="251.1" y="144.2">17</text>
<text x="232.5" y="155.7">10</text>
<text x="232.5" y="152.9">12</text>
<text x="251.1" y="155.7">9</text>
<text x="251.1" y="152.9">11</text>
<text x="234" y="161.5">6</text>
<text x="234" y="158.7">8</text>
<text x="251.1" y="161.5">5</text>
<text x="251.1" y="158.7">7</text>
<text x="234" y="167.3">2</text>
<text x="234" y="164.4">4</text>
<text x="251.1" y="167.3">1</text>
<text x="251.1" y="164.4">3</text>
<text x="104.3" y="170.3">1v8</text>
<text x="144.8" y="170.3">1v8a</text>
<text x="40" y="178.9">3</text>
<text x="62.9" y="178.9">2</text>
<text x="51.5" y="188.8" transform="rotate(-90 51.5 188.8)">1</text>
<text x="173.8" y="187.7">Title</text>
<text x="185.3" y="190.6">M.2 B-key'd LPT interface</text>
<text x="185.3" y="196.3">Document</text>
<text x="199" y="196.3">Number</text>
<text x="269.3" y="196.3">Rev</text>
<text x="176.7" y="199.3">A</text>
<text x="185.3" y="199.3">M&quot;BLPT</text>
<text x="272.2" y="199.3">A</text>
<text x="173.8" y="205.1">Date:</text>
<text x="188.8" y="205.1">Sunday, August 25, 2024</text>
<text x="231.7" y="205.1">Sheet</text>
<text x="246.2" y="205.1">1</text>
<text x="254.8" y="205.1">of</text>
<text x="263.5" y="205.1">1</text>
</g>
<g font-size="2.6" fill="#000080">
<text x="75.3" y="22.6">RC2</text>
<text x="84" y="22.6">0R</text>
<text x="14.5" y="34.2">C6</text>
<text x="14.5" y="40">100u 6v3</text>
<text x="75.3" y="40">RC1</text>
<text x="84" y="40">N/S</text>
<text x="139" y="37.1">RC6</text>
<text x="130.3" y="45.8">RC5</text>
<text x="139" y="45.8">0R</text>
<text x="130.3" y="54.5">0R</text>
<text x="14.5" y="69">RC4</text>
<text x="14.5" y="71.8">0R</text>
<text x="78.2" y="69">C15 0u1</text>
<text x="194" y="66">U2</text>
<text x="194" y="69">CH382</text>
<text x="69.5" y="83.4">C16 0u1</text>
<text x="81.1" y="100.8">RC0</text>
<text x="98.5" y="100.8">R2</text>
<text x="81.1" y="109.5">0R</text>
<text x="98.5" y="109.5">12K</text>
<text x="81.1" y="129.8">RC3</text>
<text x="37.7" y="141.4">M2EDGE</text>
<text x="49.2" y="138.4">J1</text>
<text x="81.1" y="138.4">0R</text>
<text x="121.6" y="144.2">C17 0u1</text>
<text x="31.9" y="152.9">C5</text>
<text x="46.4" y="152.9">C12</text>
<text x="58" y="152.9">C13</text>
<text x="69.5" y="152.9">C14</text>
<text x="121.6" y="150">C18 0u1</text>
<text x="139" y="155.8">XTAL4H</text>
<text x="141.9" y="150">X1</text>
<text x="31.9" y="158.7">10u</text>
<text x="46.4" y="158.7">0u1</text>
<text x="58" y="158.7">0u1</text>
<text x="69.5" y="158.7">0u1</text>
<text x="46.4" y="173.2">LM1117MP-1.8</text>
<text x="249" y="173.2">J2</text>
<text x="43.5" y="176.1">U1</text>
<text x="112.9" y="176.1">R1</text>
<text x="118.7" y="176.1">0R</text>
<text x="237.4" y="176.1">SFLEX26</text>
<text x="20.3" y="184.8">C1</text>
<text x="34.8" y="184.8">C2</text>
<text x="75.3" y="184.8">C3</text>
<text x="86.9" y="184.8">C7</text>
<text x="98.5" y="184.8">C8</text>
<text x="110.1" y="184.8">C9</text>
<text x="127.4" y="184.8">C4</text>
<text x="139" y="184.8">C10</text>
<text x="150.6" y="184.8">C11</text>
<text x="20.3" y="190.6">10u</text>
<text x="34.8" y="190.6">0u1</text>
<text x="75.3" y="190.6">10u</text>
<text x="86.9" y="190.6">0u1</text>
<text x="98.5" y="190.6">0u1</text>
<text x="110.1" y="190.6">0u1</text>
<text x="127.4" y="190.6">10u</text>
<text x="139" y="190.6">0u1</text>
<text x="150.6" y="190.6">0u1</text>
</g>
<g font-size="2.6" fill="#f00">
<text x="64.3" y="25.1">CONFIG_2</text>
<text x="64.3" y="33.7">CONFIG_1</text>
<text x="14.5" y="42.9">CAP1206</text>
<text x="174.4" y="51.6">INIT</text>
<text x="67.2" y="54.4">PECK+</text>
<text x="67.2" y="57.4">PECK-</text>
<text x="174.4" y="54.4">SELIN</text>
<text x="174.4" y="57.4">AUTOF</text>
<text x="18" y="63.1">PERST</text>
<text x="18" y="60.2">CKRQ</text>
<text x="67.2" y="63.1">PETX+</text>
<text x="174.4" y="60.2">STROBE</text>
<text x="67.2" y="66">PETX-</text>
<text x="87.5" y="71.8">PERX+</text>
<text x="87.5" y="77.6">PERX-</text>
<text x="122.2" y="77.6">PERST</text>
<text x="214.9" y="83.4">D0</text>
<text x="122.2" y="89.2">PECK+</text>
<text x="214.9" y="86.3">D1</text>
<text x="214.9" y="89.2">D2</text>
<text x="122.2" y="92.1">PECK-</text>
<text x="214.9" y="92.1">D3</text>
<text x="214.9" y="95">D4</text>
<text x="214.9" y="97.9">D5</text>
<text x="214.9" y="100.8">D6</text>
<text x="64.3" y="103.3">CONFIG_0</text>
<text x="122.2" y="106.6">PETX+</text>
<text x="214.9" y="103.7">D7</text>
<text x="122.2" y="109.5">PETX-</text>
<text x="122.2" y="118.2">PERX+</text>
<text x="122.2" y="115.3">PERX-</text>
<text x="64.3" y="132.2">CONFIG_3</text>
<text x="258.3" y="132.6">SEL</text>
<text x="258.3" y="135.5">PE</text>
<text x="177.2" y="141.3">SEL</text>
<text x="258.3" y="138.4">BUSY</text>
<text x="258.3" y="141.3">ACK</text>
<text x="177.2" y="150">BUSY</text>
<text x="177.2" y="147.1">ERR</text>
<text x="177.2" y="144.2">PE</text>
<text x="258.3" y="144.2">D7</text>
<text x="258.3" y="147.1">D6</text>
<text x="258.3" y="150">D5</text>
<text x="177.2" y="152.9">ACK</text>
<text x="258.3" y="152.9">D4</text>
<text x="258.3" y="155.8">D3</text>
<text x="31.9" y="161.6">CAP0805</text>
<text x="220.7" y="158.7">SELIN</text>
<text x="220.7" y="161.6">INIT</text>
<text x="258.3" y="158.7">D2</text>
<text x="258.3" y="161.6">D1</text>
<text x="220.7" y="164.5">ERR</text>
<text x="220.7" y="167.4">AUTOF</text>
<text x="258.3" y="164.5">D0</text>
<text x="258.3" y="167.4">STROBE</text>
<text x="17.4" y="193.5">CAP0805</text>
<text x="72.4" y="193.5">CAP0805</text>
<text x="124.5" y="193.5">CAP0805</text>
</g>
<g font-size="2.6" fill="#004080">
<text x="157.6" y="76.7" transform="rotate(-90 157.6 76.7)">GND</text>
<text x="160.5" y="75.8" transform="rotate(-90 160.5 75.8)">INIT</text>
<text x="163.4" y="75.3" transform="rotate(-90 163.4 75.3)">SIN</text>
<text x="166.3" y="76.1" transform="rotate(-90 166.3 76.1)">AFD</text>
<text x="169.2" y="76" transform="rotate(-90 169.2 76)">STB</text>
<text x="172.1" y="76.7" transform="rotate(-90 172.1 76.7)">GND</text>
<text x="175" y="77.7" transform="rotate(-90 175 77.7)">DTR1</text>
<text x="177.9" y="77.6" transform="rotate(-90 177.9 77.6)">RTS1</text>
<text x="180.8" y="77.6" transform="rotate(-90 180.8 77.6)">TXD1</text>
<text x="183.7" y="77.7" transform="rotate(-90 183.7 77.7)">DTR0</text>
<text x="186.6" y="77.6" transform="rotate(-90 186.6 77.6)">RTS0</text>
<text x="189.5" y="77.6" transform="rotate(-90 189.5 77.6)">TXD0</text>
<text x="192.4" y="75.6" transform="rotate(-90 192.4 75.6)">3V3</text>
<text x="140.5" y="79.4">RST</text>
<text x="140.5" y="82.3">3v3</text>
<text x="148.9" y="79.5" transform="rotate(-90 148.9 79.5)">CKSEL</text>
<text x="151.8" y="79.9" transform="rotate(-90 151.8 79.9)">MDSEL</text>
<text x="154.7" y="80.1" transform="rotate(-90 154.7 80.1)">MDPRT</text>
<text x="192.5" y="79.4">GND</text>
<text x="193.8" y="82.3">1V8</text>
<text x="140.5" y="85.2">GND</text>
<text x="140.5" y="88.1">1v8</text>
<text x="194.4" y="85.2">DO</text>
<text x="195" y="88.1">D1</text>
<text x="140.5" y="91">PECK+</text>
<text x="140.5" y="93.9">PECK-</text>
<text x="195" y="93.9">D3</text>
<text x="195" y="91">D2</text>
<text x="140.5" y="96.8">1v8a</text>
<text x="140.5" y="99.7">GND</text>
<text x="195" y="99.7">D5</text>
<text x="195" y="96.8">D4</text>
<text x="140.5" y="102.6">GND</text>
<text x="140.5" y="105.5">Rref</text>
<text x="195" y="105.5">D7</text>
<text x="195" y="102.6">D6</text>
<text x="140.5" y="108.3">PERX+</text>
<text x="140.5" y="111.3">PERX-</text>
<text x="191.4" y="111.3">DSR1</text>
<text x="191.7" y="108.3">CTS1</text>
<text x="140.5" y="114.1">1v8a</text>
<text x="140.5" y="117">PETX-</text>
<text x="140.5" y="119.9">PETX+</text>
<text x="191.2" y="117">DCD1</text>
<text x="191.4" y="119.9">RXD1</text>
<text x="194.3" y="114.1">RI1</text>
<text x="140.5" y="122.8">GND</text>
<text x="192.5" y="122.8">GND</text>
<text x="148.9" y="128.9" transform="rotate(-90 148.9 128.9)">XO</text>
<text x="151.8" y="128.9" transform="rotate(-90 151.8 128.9)">XI</text>
<text x="154.7" y="128.9" transform="rotate(-90 154.7 128.9)">3V3</text>
<text x="157.6" y="128.9" transform="rotate(-90 157.6 128.9)">SCL</text>
<text x="160.5" y="128.9" transform="rotate(-90 160.5 128.9)">SDA</text>
<text x="163.4" y="128.9" transform="rotate(-90 163.4 128.9)">ACK</text>
<text x="166.3" y="128.9" transform="rotate(-90 166.3 128.9)">BUSY</text>
<text x="169.2" y="128.9" transform="rotate(-90 169.2 128.9)">ERR</text>
<text x="172.1" y="128.9" transform="rotate(-90 172.1 128.9)">PE</text>
<text x="175" y="128.9" transform="rotate(-90 175 128.9)">SELT</text>
<text x="177.9" y="128.9" transform="rotate(-90 177.9 128.9)">RXD0</text>
<text x="180.8" y="128.9" transform="rotate(-90 180.8 128.9)">DCD0</text>
<text x="183.7" y="128.9" transform="rotate(-90 183.7 128.9)">RI0</text>
<text x="186.6" y="128.9" transform="rotate(-90 186.6 128.9)">DSR0</text>
<text x="189.5" y="128.9" transform="rotate(-90 189.5 128.9)">CTS0</text>
<text x="192.4" y="128.9" transform="rotate(-90 192.4 128.9)">1v8</text>
<text x="44.9" y="180.7">Vin</text>
<text x="53.4" y="183.9" transform="rotate(-90 53.4 183.9)">GND</text>
<text x="56.2" y="180.7">Vo</text>
</g>
<text font-size="2.5" x="173.8" y="196.3">Size</text>
<g font-size="2.4">
<text x="121.6" y="19.3">RC0,1,2,3: LHLL =&gt; PCIex 1 lane</text>
<text x="121.6" y="25.1">RC4 Low -&gt; clock request ???</text>
<text x="121.6" y="30.9">RC5&amp;6 low -&gt; single PPort, no serials</text>
<text x="63.7" y="71.5">RX+</text>
<text x="63.7" y="74.4">RX-</text>
</g>
<g font-size="2.1">
<text x="30.4" y="2.2">5</text>
<text x="85.4" y="2.2">4</text>
<text x="140.4" y="2.2">3</text>
<text x="195.4" y="2.2">2</text>
<text x="250.4" y="2.2">1</text>
<text x=".8" y="30.1">D</text>
<text x="278.7" y="30.1">D</text>
<text x=".8" y="80.8">C</text>
<text x="278.7" y="80.8">C</text>
<text x=".8" y="131.5">B</text>
<text x="278.7" y="131.5">B</text>
<text x=".8" y="182.2">A</text>
<text x="278.7" y="182.2">A</text>
<text x="30.4" y="207.8">5</text>
<text x="85.4" y="207.8">4</text>
<text x="140.4" y="207.8">3</text>
<text x="195.4" y="207.8">2</text>
<text x="250.4" y="207.8">1</text>
</g>
</svg>
